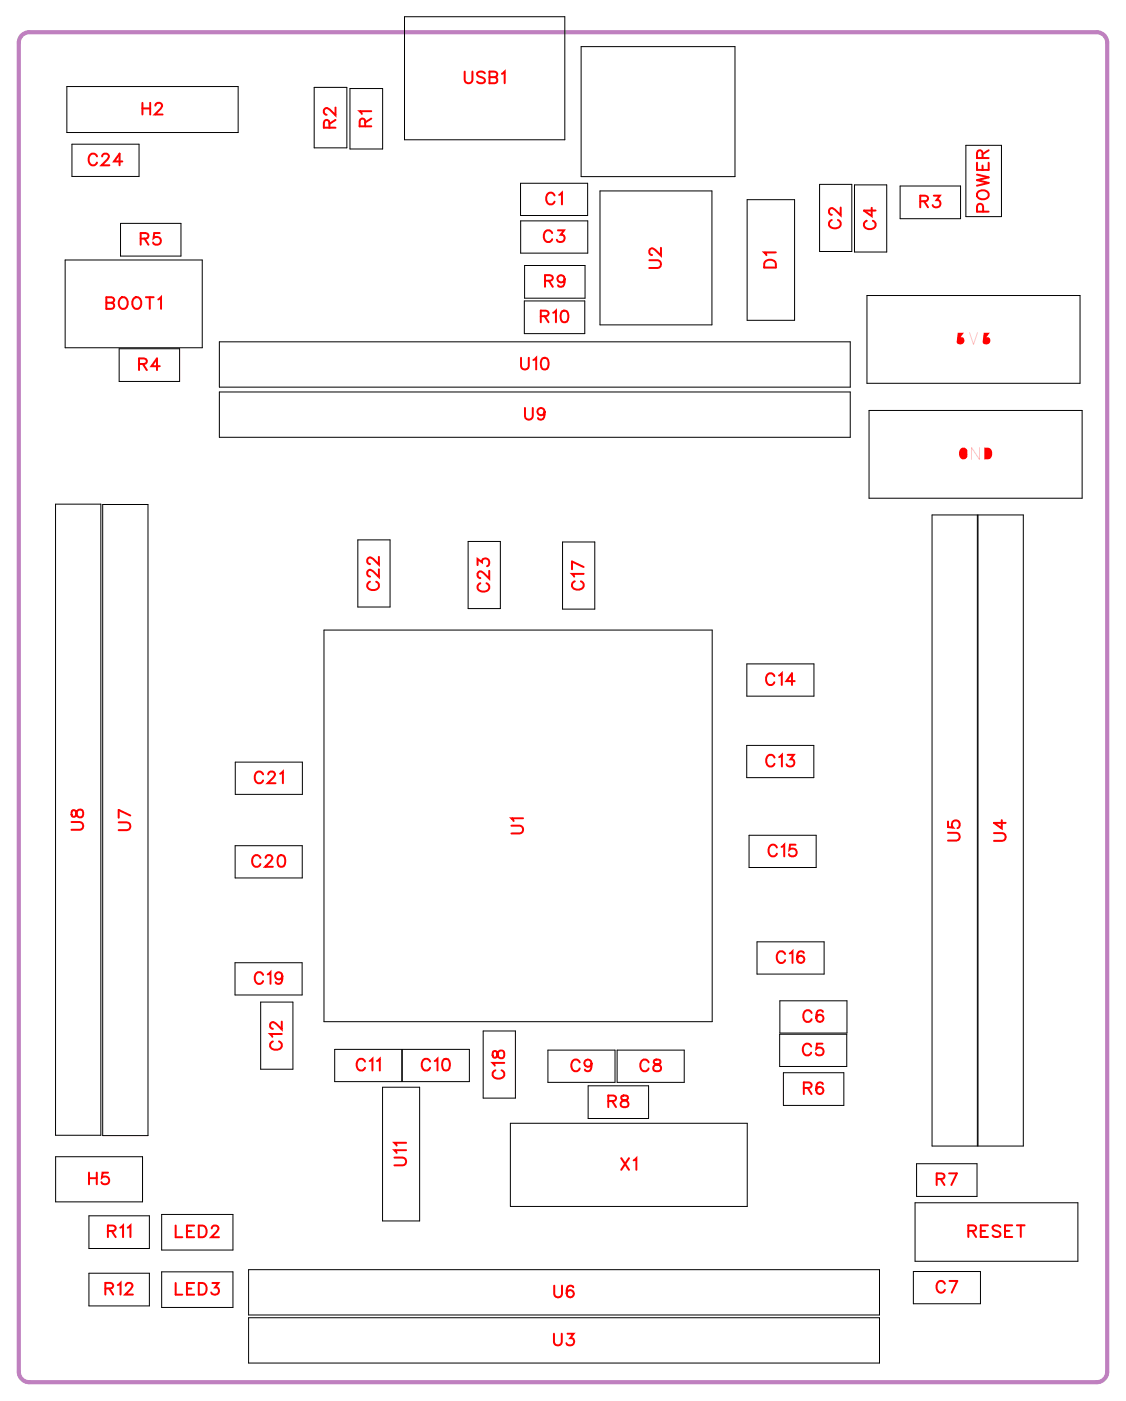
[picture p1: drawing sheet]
<svg xmlns="http://www.w3.org/2000/svg" width="68mm" height="85mm" viewBox="0 0 68 85" stroke-linecap="round" stroke-linejoin="round" font-family="sans-serif">
<path d="M1.3 2.1l.5-.1h64.9a.64 .64 0 0 1 .6 .6v80.8a.64 .64 0 0 1-.6 .6h-64.9a.64 .64 0 0 1-.7-.6v-80.8z" fill="none" stroke="#bf80bf" stroke-width=".25"/>
<g fill="none" stroke="#000" stroke-width=".06">
<path d="M4 15.8h8.3v5.3h-8.3zM4.1 5.3h10.4v2.8h-10.4zM4.4 8.8h4.1v1.9h-4.1zM7.3 13.6h3.7v2h-3.7zM19.1 5.3h2v3.7h-2zM21.3 5.4h2v3.7h-2zM24.6 1h9.7v7.5h-9.7zM31.6 11.1h4.1v2h-4.1zM31.7 13.4h4v2h-4zM31.9 18.3h3.7v2h-3.7zM31.9 16.1h3.7v2h-3.7zM35.3 2.8h9.4v7.9h-9.4z"/>
<path d="M36.5 11.6h6.8v8.1h-6.8zM45.4 12.1h2.9v7.4h-2.9zM49.8 11.2h2v4.1h-2zM51.9 11.2h2v4.1h-2zM52.7 18h13v5.3h-13zM54.7 11.3h3.7v2h-3.7zM58.7 8.8h2.2v4.4h-2.2zM3.4 30.6h2.7v38.4h-2.7zM6.2 30.7h2.8v38.3h-2.8zM7.2 21.2h3.7v2h-3.7zM13.3 20.8h38.4v2.7h-38.4zM13.3 23.8h38.4v2.8h-38.4z"/>
<path d="M19.7 38.3h23.6v23.8h-23.6zM21.8 32.8h1.9v4.1h-1.9zM28.5 32.9h1.9v4.1h-1.9zM34.2 32.9h2v4.1h-2zM52.8 24.9h13v5.4h-13zM56.7 31.3h2.7v38.3h-2.7zM59.5 31.3h2.7v38.3h-2.7zM14.3 58.5h4.1v2h-4.1zM14.3 51.4h4.1v2h-4.1zM14.3 46.3h4.1v2h-4.1zM45.4 45.3h4.1v2h-4.1zM45.4 40.3h4.1v2h-4.1z"/>
<path d="M45.5 50.8h4.1v1.9h-4.1zM46 57.2h4.1v2h-4.1zM3.4 70.3h5.3v2.7h-5.3zM5.4 73.9h3.7v2h-3.7zM5.4 77.4h3.7v2h-3.7zM9.8 77.3h4.4v2.2h-4.4zM9.8 73.8h4.4v2.2h-4.4zM15.1 77.2h38.4v2.7h-38.4zM15.8 60.9h2v4.1h-2zM20.3 63.8h8.2v1.9h-8.2zM23.3 66.1h2.2v8.1h-2.2zM24.4 63.8v1.9"/>
<path d="M24.5 63.8v1.9M29.4 62.7h1.9v4h-1.9zM31 68.3h14.4v5h-14.4zM33.3 63.8h4.1v2h-4.1zM35.8 66h3.6v2h-3.6zM37.5 63.8h4.1v2h-4.1zM47.4 62.9h4.1v1.9h-4.1zM47.4 60.8h4.1v2h-4.1zM47.6 65.2h3.7v2h-3.7zM55.5 77.3h4.1v1.9h-4.1zM55.6 73.1h9.9v3.6h-9.9zM55.7 70.7h3.7v2h-3.7z"/>
<path d="M15.1 80.1h38.4v2.7h-38.4z"/>
</g>
<g fill="none" stroke="#f00" stroke-width=".12">
<path d="M5.9 9.5a.26 .26 0 0 0-.3-.2 .26 .26 0 0 0-.2 .3v.2a.26 .26 0 0 0 .2 .2 .26 .26 0 0 0 .3-.1M6.2 9.5l.1-.2h.2l.1 .2-.1 .2-.3 .3h.5M6.5 18.4l.4 .1v.1l-.1 .2h-.3v-.7h.4v.2l-.1 .1M7.4 18.1a.33 .33 0 0 1 .4 .3 .33 .33 0 0 1-.4 .3l-.2-.2zM7.4 9.8h-.5l.4-.5v.7M8.2 18.1a.33 .33 0 0 1 .4 .3 .33 .33 0 0 1-.4 .3l-.2-.2zM8.7 6.3v.7M8.7 6.6h.4M8.9 18.1h.4M9.1 18.1v.7M9.1 6.3v.7M9.4 6.4l.2-.1h.1l.2 .1-.1 .2-.4 .4h.5"/>
<path d="M9.6 18.2l.2-.1v.7M33.6 14.2a.26 .26 0 0 0-.3-.2 .26 .26 0 0 0-.2 .3v.1a.26 .26 0 0 0 .2 .3 .26 .26 0 0 0 .3-.2M33.7 11.9a.26 .26 0 0 0-.3-.2 .26 .26 0 0 0-.2 .3v.2a.26 .26 0 0 0 .2 .2 .26 .26 0 0 0 .3-.1M33.9 14h.4l-.2 .3a.24 .24 0 0 1 .2 .4 .24 .24 0 0 1-.4-.1M34 11.8l.2-.1v.7M46.6 15.9l.1-.1 .4 .1 .1 .4h-.7zM47.2 15.3h-.7l.1 .2M50.6 13.4a.26 .26 0 0 0-.2 .3 .26 .26 0 0 0 .3 .2h.1a.26 .26 0 0 0 .3-.2 .26 .26 0 0 0-.2-.3M51.1 12.6v.5l-.3-.4-.3-.1-.1 .2v.1l.2 .2M52.7 13.4a.26 .26 0 0 0-.2 .3 .26 .26 0 0 0 .3 .2h.2a.26 .26 0 0 0 .2-.2 .26 .26 0 0 0-.1-.3M53 12.6v.5l-.5-.3h.7M22.5 35.4a.26 .26 0 0 0-.2 .2 .26 .26 0 0 0 .3 .3h.2a.26 .26 0 0 0 .2-.3 .26 .26 0 0 0-.1-.2"/>
<path d="M23 34.6v.5l-.3-.4-.2-.1-.2 .2v.1l.2 .1M23 33.8v.5l-.3-.3-.2-.1-.2 .1v.1l.2 .2M29 34.3v-.3l.3 .2a.24 .24 0 0 1 .4-.2 .24 .24 0 0 1-.1 .4M29.2 35.4a.26 .26 0 0 0-.2 .3 .26 .26 0 0 0 .3 .3h.2a.26 .26 0 0 0 .2-.3 .26 .26 0 0 0-.1-.3M29.7 34.7v.5l-.3-.4-.2-.1-.2 .2v.1l.2 .1M34.9 35.3a.26 .26 0 0 0-.1 .3 .26 .26 0 0 0 .2 .2h.2a.26 .26 0 0 0 .3-.2 .26 .26 0 0 0-.2-.3M35.5 34.9h-.7l.1 .1M35.5 34.5l-.7-.4v.5M15.8 52.1a.26 .26 0 0 0-.3-.1 .26 .26 0 0 0-.2 .2v.2a.26 .26 0 0 0 .2 .3 .26 .26 0 0 0 .3-.2M16 47.1a.26 .26 0 0 0-.3-.2 .26 .26 0 0 0-.2 .3v.1a.26 .26 0 0 0 .2 .3 .26 .26 0 0 0 .3-.2M16 59.3a.26 .26 0 0 0-.3-.2 .26 .26 0 0 0-.2 .3v.1a.26 .26 0 0 0 .2 .3 .26 .26 0 0 0 .3-.2M16.1 52.1l.2-.1h.1l.2 .1-.1 .2-.4 .4h.5"/>
<path d="M16.3 59.2l.1-.1v.7M16.3 47.1l.1-.2h.2l.1 .1-.1 .3-.3 .3h.4M17 52h.1a.37 .37 0 0 1 .2 .3 .37 .37 0 0 1-.2 .4 .45 .45 0 0 1-.1-.7zM17 47l.2-.1v.7M17.2 59.3a.22 .22 0 0 1-.3 .2 .22 .22 0 0 1-.1-.3 .22 .22 0 0 1 .3 0l.1 .1a.34 .34 0 0 1-.3 .5l-.1-.1M47.1 41.1a.26 .26 0 0 0-.3-.2 .26 .26 0 0 0-.2 .3v.2a.26 .26 0 0 0 .2 .2 .26 .26 0 0 0 .3-.1M47.1 46a.26 .26 0 0 0-.3-.1 .26 .26 0 0 0-.2 .2v.2a.26 .26 0 0 0 .2 .3 .26 .26 0 0 0 .3-.2M47.2 51.5a.26 .26 0 0 0-.3-.2 .26 .26 0 0 0-.2 .3v.2a.26 .26 0 0 0 .2 .2 .26 .26 0 0 0 .3-.1M47.4 41.1l.1-.2v.7M47.4 46l.1-.1v.7M47.5 51.5l.2-.2v.7M47.7 58a.26 .26 0 0 0-.3-.2 .26 .26 0 0 0-.2 .3v.2a.26 .26 0 0 0 .2 .2 .26 .26 0 0 0 .3-.1"/>
<path d="M47.9 45.9h.4l-.2 .2a.24 .24 0 0 1 .1 .4 .24 .24 0 0 1-.4-.1M48 57.9l.2-.1v.7M48.3 41.4h-.5l.3-.5v.7M48.4 51.3h-.4v.3a.25 .25 0 0 1 .4 0 .25 .25 0 0 1-.1 .4 .25 .25 0 0 1-.3-.1M48.9 57.9l-.1-.1a.35 .35 0 0 0-.4 .3 .35 .35 0 0 0 .3 .4 .22 .22 0 0 0 .2-.2 .22 .22 0 0 0-.2-.2 .22 .22 0 0 0-.2 .2M16.6 63.3a.26 .26 0 0 0-.2 .3 .26 .26 0 0 0 .3 .2h.2a.26 .26 0 0 0 .2-.2 .26 .26 0 0 0-.1-.3M17.1 62.8h-.7l.2 .2M17.1 62.1v.5l-.3-.4-.2-.1-.2 .2v.1l.2 .1M22.2 64.5a.26 .26 0 0 0-.3-.2 .26 .26 0 0 0-.2 .3v.2a.26 .26 0 0 0 .2 .3 .26 .26 0 0 0 .3-.2M22.5 64.5l.1-.2v.8M22.9 64.5l.2-.2v.8M26.1 64.5a.26 .26 0 0 0-.3-.2 .26 .26 0 0 0-.2 .3v.2a.26 .26 0 0 0 .2 .3 .26 .26 0 0 0 .3-.2"/>
<path d="M26.4 64.5l.2-.2v.8M27 64.4l.1-.1a.37 .37 0 0 1 .3 .4 .37 .37 0 0 1-.3 .4 .45 .45 0 0 1-.1-.7zM30 63.9v.3l.1 .1 .3-.5a.24 .24 0 0 1 .3 .3 .24 .24 0 0 1-.3 .2l-.1-.1-.1-.3zM30.1 65a.26 .26 0 0 0-.2 .3 .26 .26 0 0 0 .3 .2h.2a.26 .26 0 0 0 .3-.2 .26 .26 0 0 0-.2-.3M30.7 64.6h-.8l.2 .2M35.2 64.6a.26 .26 0 0 0-.3-.2 .26 .26 0 0 0-.2 .3v.1a.26 .26 0 0 0 .2 .3 .26 .26 0 0 0 .3-.2M36 64.6a.22 .22 0 0 1-.3 .2 .22 .22 0 0 1-.1-.3 .22 .22 0 0 1 .3 0l.1 .1a.34 .34 0 0 1-.3 .5l-.1-.1M39.4 64.6a.26 .26 0 0 0-.3-.2 .26 .26 0 0 0-.2 .3v.1a.26 .26 0 0 0 .2 .3 .26 .26 0 0 0 .3-.2M39.8 64.4v.2l.3 .1 .1 .2a.24 .24 0 0 1-.2 .2 .24 .24 0 0 1-.3-.2l.5-.3-.1-.2zM49.3 63.6a.26 .26 0 0 0-.3-.2 .26 .26 0 0 0-.2 .3v.2a.26 .26 0 0 0 .2 .2 .26 .26 0 0 0 .3-.1M49.3 61.6a.26 .26 0 0 0-.3-.2 .26 .26 0 0 0-.2 .3v.1a.26 .26 0 0 0 .2 .3 .26 .26 0 0 0 .3-.2M50 63.4h-.3l-.1 .3a.25 .25 0 0 1 .4 0 .25 .25 0 0 1 0 .4 .25 .25 0 0 1-.4-.1"/>
<path d="M50 61.5v-.1a.35 .35 0 0 0-.4 .3 .35 .35 0 0 0 .2 .4 .22 .22 0 0 0 .3-.2 .22 .22 0 0 0-.2-.2 .22 .22 0 0 0-.3 .2M57.4 78a.26 .26 0 0 0-.3-.2 .26 .26 0 0 0-.2 .3v.2a.26 .26 0 0 0 .2 .3 .26 .26 0 0 0 .3-.2M57.7 77.8h.5l-.3 .8"/>
</g>
<g fill="#f00">
<path d="M58.4 27.3a.35 .35 0 0 0-.1 .4 .35 .35 0 0 0 .4 .2l.1-.2v-.4l-.2-.1zM59.1 27.2l.5 .7zM59.8 27.2h.3a.38 .38 0 0 1 .2 .4 .38 .38 0 0 1-.2 .3h-.3zM58.6 27.6h.2zM59.1 27.2v.7zM59.6 27.2v.7zM59.8 27.2v.7z"/>
<path d="M59.8 20.2h.4l-.2 .3a.24 .24 0 0 1 .1 .4 .24 .24 0 0 1-.4-.1zM58.2 20.2h.4l-.2 .3a.24 .24 0 0 1 .2 .4 .24 .24 0 0 1-.4-.1zM59.5 20.2l-.3 .7zM58.9 20.2l.3 .7z"/>
</g>
<g fill="none" stroke="#f00" stroke-width=".12">
<path d="M8.6 14.5h.4v-.2l-.1-.1h-.3v.7M8.8 14.5l.2 .4M9.7 14.2h-.3l-.1 .3a.25 .25 0 0 1 .4 0 .25 .25 0 0 1 0 .3 .25 .25 0 0 1-.4-.1M20 7.8v-.4l-.2-.1-.1 .2v.3h.7M20.4 6.5v.5l-.3-.3-.3-.1-.1 .1v.1l.2 .2M20.4 7.3l-.4 .2M22.2 7.7v-.4l-.2-.1-.1 .2v.3h.7M22.6 6.8h-.7l.1 .1M22.6 7.2l-.4 .2M28.2 4.4v.5l.2 .2 .3-.1v-.6M29.5 4.5l-.2-.1-.3 .1 .1 .1 .4 .3v.1l-.2 .1-.3-.1M29.8 4.7l.4 .1v.1l-.1 .2h-.3v-.7h.4v.2l-.1 .1"/>
<path d="M30.5 4.5l.2-.1v.7M32.9 19.2h.4v-.2l-.1-.1h-.3v.7M33.1 19.2l.2 .4M33.1 17.1l.4-.1 .1-.1-.2-.2h-.3v.7M33.4 17.1l.2 .3M33.6 19l.2-.1v.7M34.2 18.9h.1a.37 .37 0 0 1 .3 .3 .37 .37 0 0 1-.3 .4 .45 .45 0 0 1-.1-.7zM34.3 17a.22 .22 0 0 1-.3 .2 .22 .22 0 0 1-.1-.4 .22 .22 0 0 1 .4 0v.2a.34 .34 0 0 1-.2 .4l-.2-.1M39.5 15.8h.5l.2 .2-.1 .3h-.6M40.2 15.1v.4l-.4-.3-.2-.1-.1 .1v.2l.1 .1M55.9 12.2h.4l.1-.2-.2-.1h-.3v.7M56.2 12.2l.2 .4"/>
<path d="M56.8 11.9h.3l-.2 .3a.24 .24 0 0 1 .2 .3 .24 .24 0 0 1-.4 0M59.4 10.6l.7 .2-.7 .1 .7 .2-.7 .2M59.4 9.9v.4h.7v-.4M59.5 11.6a.35 .35 0 0 1 .4 0 .35 .35 0 0 1 .2 .4 .33 .33 0 0 1-.5 .1 .33 .33 0 0 1-.1-.5zM59.7 9.6v-.4h-.2l-.1 .4h.7M59.7 10.1v.2M59.8 12.9l-.1-.4-.2-.1-.1 .5h.7M60.1 9.1l-.4 .3M8.5 22.1h.4v-.2l-.1-.1h-.3v.7M8.7 22.1l.2 .4M9.7 22.3h-.5l.3-.5v.7M31.7 21.7v.6l.2 .2 .2-.1v-.7"/>
<path d="M31.9 24.8v.5l.2 .2 .3-.1v-.6M32.4 21.9l.2-.2v.8M33 21.8l.1-.1a.37 .37 0 0 1 .3 .4 .37 .37 0 0 1-.3 .4 .45 .45 0 0 1-.1-.7zM33.1 25a.22 .22 0 0 1-.3 .2 .22 .22 0 0 1-.1-.3 .22 .22 0 0 1 .4 0v.1a.34 .34 0 0 1-.3 .5l-.1-.1M4.3 50h.6l.2 .2-.1 .2h-.7M4.4 49.3v.3h.1l.3-.4a.24 .24 0 0 1 .3 .2 .24 .24 0 0 1-.3 .3l-.1-.1-.1-.3zM7.2 50h.5l.2 .2-.1 .2h-.6M7.9 49.6l-.7-.4v.5M31.1 50.2h.5l.2 .2-.1 .2-.6 .1M31.8 49.7h-.7l.1 .2M57.6 50.6h.5l.2 .2-.1 .3h-.6M57.6 49.9v.4h.3a.25 .25 0 0 1 0-.4 .25 .25 0 0 1 .4 .1 .25 .25 0 0 1-.1 .3"/>
<path d="M60.4 50.6h.5l.2 .2-.1 .3h-.6M60.9 49.8v.5l-.5-.3h.7M5.4 71.3v.7M5.4 71.6h.5M5.9 71.3v.7M6.4 78.3h.4l.1-.2-.2-.1h-.3v.7M6.6 74.8h.4v-.2l-.1-.1h-.3v.7M6.6 71.3h-.4v.3a.25 .25 0 0 1 .4 0 .25 .25 0 0 1-.1 .3 .25 .25 0 0 1-.3-.1M6.6 78.3l.3 .4M6.8 74.8l.2 .4M7.2 78.1l.1-.1v.7M7.3 74.6l.2-.1v.7"/>
<path d="M7.6 78.1l.2-.1h.1l.1 .1-.1 .2-.3 .4h.5M7.8 74.6l.1-.1v.7M10.7 74.5v.7h.4M10.7 78v.7h.4M11.4 74.8h.2M11.4 78.3h.2M11.8 74.5h-.4v.7h.4M11.8 78h-.4v.7h.4M12.1 74.5h.2a.38 .38 0 0 1 .3 .3 .38 .38 0 0 1-.3 .4h-.2zM12.1 78h.2a.38 .38 0 0 1 .3 .3 .38 .38 0 0 1-.3 .4h-.2zM12.9 74.7l.1-.2h.1l.2 .1-.1 .3-.4 .3h.5M12.9 78h.4l-.2 .2a.24 .24 0 0 1 .2 .4 .25 .25 0 0 1-.5-.1"/>
<path d="M24 70.4h.5l.2 .2-.1 .2h-.6M24.7 69.9h-.7l.1 .2M24.7 69.5h-.7l.1 .1M33.7 78.1v.5l.2 .2 .2-.1 .1-.6M34.9 78.2h-.1a.35 .35 0 0 0-.4 .2 .35 .35 0 0 0 .3 .4 .22 .22 0 0 0 .2-.2 .22 .22 0 0 0-.2-.2 .22 .22 0 0 0-.3 .2M37 66.9h.4l.1-.2-.2-.1h-.3v.7M37.2 66.9l.3 .4M37.8 70.4l.4 .7M37.8 66.6v.2l.3 .1 .1 .1a.24 .24 0 0 1-.2 .3 .24 .24 0 0 1-.3-.3l.5-.3-.1-.1zM38.2 70.4l-.4 .7M38.5 70.5l.2-.1v.7M48.9 66.1h.4v-.2l-.1-.1h-.3v.7"/>
<path d="M49.1 66.1l.2 .4M50 65.9v-.1a.35 .35 0 0 0-.4 .3 .35 .35 0 0 0 .2 .4 .22 .22 0 0 0 .3-.2 .22 .22 0 0 0-.2-.2 .22 .22 0 0 0-.3 .2M56.9 71.6h.4l.1-.2-.2-.1h-.3v.7M57.2 71.6l.2 .4M57.7 71.3h.5l-.4 .7M58.9 74.8h.4v-.2l-.1-.1h-.3v.7M59.1 74.8l.2 .4M59.6 74.8h.3M60.1 74.5h-.5v.7h.5M60.8 74.6l-.2-.1-.3 .1 .1 .1 .4 .3v.1l-.2 .1-.3-.1M61.1 74.8h.3M61.5 74.5h-.4v.7h.4"/>
<path d="M61.8 74.5h.5M62.1 74.5v.7M33.7 81.1v.5l.2 .2 .2-.1v-.6M34.5 81.1h.4l-.2 .2a.24 .24 0 0 1 .1 .4 .24 .24 0 0 1-.4-.1"/>
</g>
<g font-size="1.2" fill="#fff">
<text x="28.2" y="5.4">USB1</text>
<text x="5.3" y="10.3">C24</text>
<text x="8.6" y="7.3">H2</text>
<text x="20.7" y="7.8" transform="rotate(-90 20.7 7.8)">R2</text>
<text x="22.9" y="7.7" transform="rotate(-90 22.9 7.7)">R1</text>
<text x="40" y="7.4">电源开关</text>
<text x="8.5" y="15.2">R5</text>
<text x="33" y="15">C3</text>
<text x="33.1" y="17.7">R9</text>
<text x="33.1" y="12.7">C1</text>
<text x="40.5" y="16.3" transform="rotate(-90 40.5 16.3)">U2</text>
<text x="47.5" y="16.3" transform="rotate(-90 47.5 16.3)">D1</text>
<text x="51.4" y="13.9" transform="rotate(-90 51.4 13.9)">C2</text>
<text x="53.5" y="14" transform="rotate(-90 53.5 14)">C4</text>
<text x="55.9" y="12.9">R3</text>
<text x="60.4" y="12.9" transform="rotate(-90 60.4 12.9)">POWER</text>
<text x="6.4" y="19.1">BOOT1</text>
<text x="8.4" y="22.8">R4</text>
<text x="31.6" y="22.8">U10</text>
<text x="32.8" y="19.9">R10</text>
<text x="58.1" y="21.2">3V3扩展</text>
<text x="31.9" y="25.8">U9</text>
<text x="58.2" y="28.2">GND扩展</text>
<text x="23.3" y="35.9" transform="rotate(-90 23.3 35.9)">C22</text>
<text x="35.8" y="35.9" transform="rotate(-90 35.8 35.9)">C17</text>
<text x="30" y="36" transform="rotate(-90 30 36)">C23</text>
<text x="46.5" y="41.9">C14</text>
<text x="15.4" y="47.9">C21</text>
<text x="46.5" y="46.9">C13</text>
<text x="5.4" y="50.5" transform="rotate(-90 5.4 50.5)">U8</text>
<text x="8.2" y="50.5" transform="rotate(-90 8.2 50.5)">U7</text>
<text x="15.3" y="53">C20</text>
<text x="32.1" y="50.7" transform="rotate(-90 32.1 50.7)">U1</text>
<text x="46.7" y="52.3">C15</text>
<text x="58.6" y="51.1" transform="rotate(-90 58.6 51.1)">U5</text>
<text x="61.4" y="51.2" transform="rotate(-90 61.4 51.2)">U4</text>
<text x="47.2" y="58.8">C16</text>
<text x="15.4" y="60.1">C19</text>
<text x="17.4" y="63.9" transform="rotate(-90 17.4 63.9)">C12</text>
<text x="21.6" y="65.4">C11</text>
<text x="25.6" y="65.4">C10</text>
<text x="31" y="65.6" transform="rotate(-90 31 65.6)">C18</text>
<text x="34.7" y="65.4">C9</text>
<text x="38.9" y="65.4">C8</text>
<text x="48.7" y="64.4">C5</text>
<text x="48.8" y="62.4">C6</text>
<text x="25" y="70.9" transform="rotate(-90 25 70.9)">U11</text>
<text x="36.9" y="67.6">R8</text>
<text x="37.7" y="71.4">X1</text>
<text x="48.8" y="66.8">R6</text>
<text x="5.3" y="72.3">H5</text>
<text x="6.5" y="75.5">R11</text>
<text x="10.6" y="75.5">LED2</text>
<text x="56.9" y="72.3">R7</text>
<text x="58.8" y="75.5">RESET</text>
<text x="6.3" y="79">R12</text>
<text x="10.6" y="79">LED3</text>
<text x="33.6" y="82.1">U3</text>
<text x="33.6" y="79.1">U6</text>
<text x="56.9" y="78.9">C7</text>
</g>
</svg>
